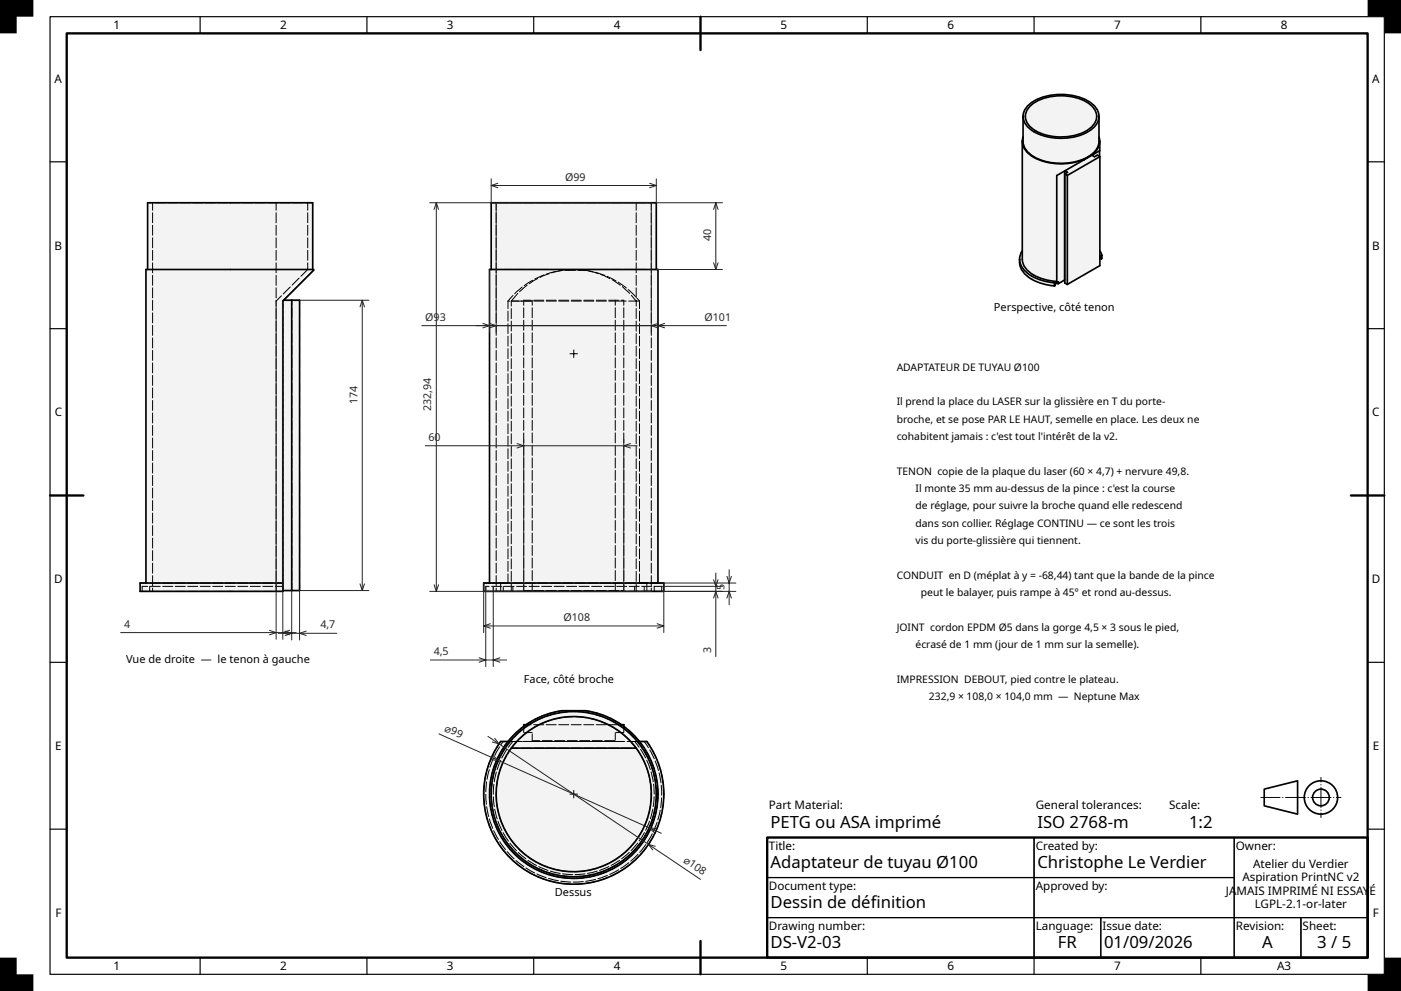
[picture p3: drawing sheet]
<svg xmlns="http://www.w3.org/2000/svg" width="420mm" height="297mm" viewBox="0 0 420 297" stroke-linecap="round" stroke-linejoin="round" font-family="sans-serif">
<path d="M20 10h390v277h-390zM210 5v10M15 148.5h10M405 148.5h10M230 251h180v36h-180zM210 282v10" fill="none" stroke="#000" stroke-width=".7"/>
<g fill="none" stroke="#000" stroke-width=".35">
<path d="M15 5h400v287h-400zM60 5v5M110 5v5M160 5v5M260 5v5M310 5v5M360 5v5M15 48.5h5M410 48.5h5M15 98.5h5M410 98.5h5M15 198.5h5"/>
<path d="M410 198.5h5M15 248.5h5M230 251h80v12h-80zM310 251h60v12h-60zM370 251h40v24h-40zM410 248.5h5M230 275h80v12h-80zM230 263h80v12h-80zM310 275h20v12h-20zM310 263h60v12h-60zM330 275h40v12h-40zM370 275h20v12h-20z"/>
<path d="M390 275h20v12h-20zM60 287v5M110 287v5M160 287v5M260 287v5M310 287v5M360 287v5"/>
</g>
<path d="M0 0h10v5h-5v5h-5zM410 0h10v10h-5v-5h-5zM0 287h5v5h5v5h-10zM410 292h5v-5h5v10h-10z" fill="#000"/>
<g fill="none" stroke="#000" stroke-width=".5">
<path d="M379 236.5l10-2.5v10l-10-2.5z"/>
<circle cx="396" cy="239" r="5"/>
<circle cx="396" cy="239" r="2.5"/>
</g>
<path d="M378 239h24" fill="none" stroke="#000" stroke-width=".3" stroke-dasharray="6 .7 .1 .7" stroke-dashoffset=".2"/>
<path d="M396 245v-12" fill="none" stroke="#000" stroke-width=".3" stroke-dasharray="6 .7 .1 .7" stroke-dashoffset="4.6"/>
<g fill="#f1f3f5">
<path d="M44.3 60.8h49.4v20h.3v.2l-9 9h4.8v87h-5v.2h-42.8v-2.5h1.8v-93.9h.5z" fill-rule="evenodd"/>
<path d="M43.8 80.8h50.2v.2l-9.2 9.2v84.5h-41z" fill-rule="evenodd"/>
<path d="M44.3 60.8h49.4v20h-49.4z" fill-rule="evenodd"/>
<path d="M84.8 90.2l.2-.2h2.5v87h-2.7z" fill-rule="evenodd"/>
<path d="M87.5 90h2.3v87h-2.3z" fill-rule="evenodd"/>
<path d="M42 174.7h42.8v2.5h-42.8z" fill-rule="evenodd"/>
</g>
<path d="M44.3 80.8v-20h49.4v20M85 90h4.8v87h-5M87.5 90v87M43.8 174.7v-93.9h50.2v.2l-9.2 9.2v87h-42.8v-2.5h42.8" fill="none" stroke="#000" stroke-width=".5"/>
<g fill="none" stroke="#000" stroke-width=".3" stroke-dasharray="3 .7" stroke-dashoffset=".7">
<path d="M45.7 60.8v116.4M82.8 60.8v29.4M92.2 60.8v20M93.7 60.8h-49.4M82.8 90.2l9.4-9.4M84.8 90.2l9.2-9.2M84.8 90.2v84.5M85 90h2.5M87.5 90h2.3M94 80.8v.2M94 80.8h-50.2M42.6 175.7v1.5"/>
<path d="M44.9 175.7v1.5M82.8 177.2v-87M84.8 177.2h-42.8M84.8 174.7h-42.8M84.8 177.2v-1.5M84.8 175.7h-42.2M84.8 177h2.7M84.8 174.7v2.3M84.8 177v.2M84.8 177v-1.3M84.8 175.7v-85.5M84.8 177.2v-.2"/>
<path d="M87.5 177v-87M87.5 177h2.3M89.8 177v-87"/>
</g>
<g fill="none" stroke="#212529" stroke-width=".3">
<path d="M82.8 90.2v101.4M84.8 90.2v101.4M89.8 90h20.8M107.9 92l.7-2 .7 2M108.6 90v87M87.5 177v14.8M107.9 175l.7 2 .7-2M110.6 177h-20.8v14.8M36.2 189.6h52.6M80.8 188.9l2 .7-2 .7M83.5 189.8h17.5M85.5 189.1l2 .7-2 .7"/>
<path d="M86.8 188.9l-2 .7 2 .7M91.8 189.1l-2 .7 2 .7"/>
</g>
<g fill="#f1f3f5">
<path d="M147.3 60.8h49.4v20h.5v93.9h1.8v2.5h-54v-2.5h1.7v-93.9h.6z" fill-rule="evenodd"/>
<path d="M146.7 80.8h50.5v93.9h-50.5z" fill-rule="evenodd"/>
<path d="M147.3 60.8h49.4v20h-49.4z" fill-rule="evenodd"/>
<path d="M145 174.7h54v2.5h-54z" fill-rule="evenodd"/>
</g>
<path d="M147.3 80.8v-20h49.4v20M145 174.7h54v2.5h-54zM146.7 174.7v-93.9h50.5v93.9" fill="none" stroke="#000" stroke-width=".5"/>
<g fill="none" stroke="#000" stroke-width=".3" stroke-dasharray="3 .7" stroke-dashoffset=".7">
<path d="M148.7 60.8v116.4M190.7 60.8v29.4M195.3 60.8v116.4M196.7 60.8h-49.4M147.3 80.8h-.6M147.3 80.8h28.2M152.3 90.2v84.5M152.3 90.2a25.2 25.2 0 0 1 16.2-9.2M153.3 90.2h31.2M157 90h30M159.6 90.2h-7.3M168.5 80.8v.2"/>
<path d="M168.5 80.8h-21.2M175.5 81h-7M175.5 81a25.3 25.3 0 0 1 16.2 9.2M175.5 80.8v.2M175.5 80.8h-7M190.7 90.2a23.2 23.2 0 0 0-37.4 0M190.7 90.2h-6.2M191.7 90.2v84.5M191.7 90.2h-1M196.7 80.8h-28.2M196.7 80.8h-21.2M197.2 80.8h-.5"/>
<path d="M145.6 177.2h-.6M145.6 175.7v1.5M146.7 174.7h5.6M146.7 174.7h-1.7M147.9 177.2h48.2M147.9 175.7v1.5M150.1 174.7v2.5M150.1 177.2h-4.5M150.1 174.7h-3.4M150.9 177.2v-1.5M153.3 177.2v-87M153.8 177.2v-1.5"/>
<path d="M157 177h30M157 177v-87M159.6 177v-87M184.5 177v-87M187 177v-87M190.2 177.2v-1.5M190.7 177.2v-87M191.7 174.7h2.2M193.1 177.2v-1.5M193.1 177.2h.8M193.9 174.7v2.5M193.9 174.7h-2.2"/>
<path d="M196.1 175.7v1.5M197.2 174.7h-47.1M197.2 174.7h-3.3M198.4 175.7h-52.8M198.4 177.2h-4.5M198.4 177.2h-48.3M198.4 175.7v1.5M199 177.2h-.6M199 174.7h-1.8"/>
</g>
<path d="M172 104.9v2.2zM170.9 106h2.2z" fill-rule="evenodd" fill="#fff" stroke="#000" stroke-width=".3"/>
<g fill="none" stroke="#212529" stroke-width=".3">
<path d="M147.3 55.6h49.4M147.3 53.6v7.2M149.2 54.9l-1.9 .7 1.9 .7M194.7 54.9l2 .7-2 .7M196.7 53.6v7.2h19.9M128.8 60.8h66.5v38.8M130.1 62.8l.7-2 .7 2M130.8 60.8v116.4M148.7 60.8v38.8M213.9 62.8l.7-2 .7 2M213.9 78.8l.7 2 .7-2M214.6 60.8v20"/>
<path d="M126.4 97.6h91.4M144.8 96.9l1.9 .7-1.9 .7M146.7 96.9l2 .7-2 .7M146.7 80.8v18.8M196.7 80.8h19.9M197.2 96.9l-1.9 .7 1.9 .7M197.2 80.8v18.8M199.3 96.9l-2.1 .7 2.1 .7M127.5 133.6h63.5M155 132.9l2 .7-2 .7M157 131.6v45.4M187 131.6v45.4"/>
<path d="M189 132.9l-2 .7 2 .7M128.8 177.2h66.5M130.1 175.2l.7 2 .7-2M145 174.7v14.9M145.6 175.7v24.1M147.9 175.7v24.1M198.4 177.2h22.2M198.4 175.7h18.2M213.9 179.2l.7-2 .7 2M213.9 173.7l.7 2 .7-2M214.6 171.7v25.1M217.9 179.2l.7-2 .7 2"/>
<path d="M217.9 172.7l.7 2 .7-2M218.6 170.7v10.5M220.6 174.7h-21.6v14.9M129 197.8h22.9M143.6 197.1l2 .7-2 .7M145 187.6h54M147 186.9l-2 .7 2 .7M149.9 197.1l-2 .7 2 .7M197 186.9l2 .7-2 .7"/>
</g>
<g fill="#f1f3f5">
<path d="M150.1 222.2h2.2l2.2-2.4 2.5-2.1v-.5h.7a25.2 25.2 0 0 1 10.8-4.2h7a25.2 25.2 0 0 1 10.8 4.2h.7v.5l2.5 2.1 2.2 2.4h2.2a27 27 0 0 1-21.9 42.8 27 27 0 0 1-21.9-42.8z" fill-rule="evenodd"/>
<path d="M153.3 224.2h37.4a23.3 23.3 0 0 1-3.1 31 23.3 23.3 0 0 1-31.2 0 23.3 23.3 0 0 1-3.1-31z" fill-rule="evenodd"/>
<path d="M155.2 222a23.2 23.2 0 0 1 35.5 2.2h-37.4z" fill-rule="evenodd"/>
<path d="M150.1 222.2h2.2a25.3 25.3 0 0 0 2.5 34.3 25.3 25.3 0 0 0 34.4 0 25.3 25.3 0 0 0 2.5-34.3h2.2a27 27 0 0 1-21.9 42.8 27 27 0 0 1-21.9-42.8z" fill-rule="evenodd"/>
<path d="M186.3 217.2h.7v.5z" fill-rule="evenodd"/>
<path d="M157 217.2h.7l-.7 .5z" fill-rule="evenodd"/>
<circle cx="172" cy="238" r="25.3"/>
<circle cx="172" cy="238" r="24.8"/>
<circle cx="172" cy="238" r="23.3"/>
</g>
<g fill="none" stroke="#000" stroke-width=".5">
<path d="M157.7 217.2h-.7v.5M186.3 217.2h.7v.5M152.3 222.2h-2.2a27 27 0 0 0 21.9 42.8 27 27 0 0 0 21.9-42.8h-2.2M153.3 224.2h37.4"/>
<circle cx="172" cy="238" r="24.8"/>
<circle cx="172" cy="238" r="25.3"/>
<circle cx="172" cy="238" r="23.3"/>
</g>
<g fill="none" stroke="#000" stroke-width=".3" stroke-dasharray="3 .7" stroke-dashoffset=".7">
<path d="M157 217.2h30M157 219.5v-2.3M159.6 219.5h-2.6M175.5 213h-7M175.5 213a25.3 25.3 0 0 1 16.2 9.2M184.5 219.5v2.7M187 217.2v2.3M187 219.5h-2.5M150.1 222.2h.8M150.1 222.2a27 27 0 0 0 13.6 41.5 27 27 0 0 0 35.3-25.7M150.9 222.2h1.4M152.3 222.2a25.3 25.3 0 0 1 16.2-9.2"/>
<path d="M153.3 224.2h37.4M153.8 222.2a24.1 24.1 0 0 0 1.6 33.3 24.1 24.1 0 0 0 33.2 0 24.1 24.1 0 0 0 1.6-33.3M153.8 222.2h30.7M153.8 222.2h-1.5M159.6 222.2h24.9M159.6 222h24.9M159.6 222.2v-2.7M159.6 222.2h-5.8M190.2 222.2h2.9M190.2 222.2h-5.7M190.7 224.2a23.2 23.2 0 0 1-3.1 31 23.2 23.2 0 0 1-31.2 0 23.2 23.2 0 0 1-3.1-31M190.7 224.2a23.2 23.2 0 0 0-37.4 0"/>
<path d="M191.7 222.2a25.2 25.2 0 0 1 5.5 15.8M191.7 222.2h-1.5M193.1 222.2h.8M193.1 222.2a26.4 26.4 0 0 1-3.4 35.3 26.4 26.4 0 0 1-35.4 0 26.4 26.4 0 0 1-3.4-35.3M197.2 238a25.2 25.2 0 0 1-33.6 23.8 25.2 25.2 0 0 1-11.3-39.6M199 238a27 27 0 0 0-5.1-15.8"/>
<circle cx="172" cy="238" r="24.8"/>
</g>
<path d="M172 236.9v2.2zM170.9 238h2.2z" fill-rule="evenodd" fill="#fff" stroke="#000" stroke-width=".3"/>
<path d="M131.6 219.9l66.6 29.8M146.3 220.7l63.7 42.8M147.8 226.5l1.6 1.4-2.1-.2M148.3 221.3l1.3 1.6-2-.5M196.4 253.6l-2-.5 1.3 1.6M196.7 248.3l-2.1-.2 1.6 1.4" fill="none" stroke="#212529" stroke-width=".3"/>
<g fill="#f1f3f5">
<path d="M308.3 31.6a16.7 16.7 0 0 1 16.7-1.9 6.5 6.5 0 0 1 4.5 5.2l.2 12v28.3l.4 .7a1.61 1.61 0 0 1 0 1.7l-.2-.5-.2 .2v2.3l-9.7 5.6-.8-.4v-.9l-1.9 1.1h-.9l-.1 .6a12.8 12.8 0 0 1-9.7-4.2 5.9 5.9 0 0 1-.1-6.3v-32.7l.2-1.3v-6.2a4.7 4.7 0 0 1 1.6-3.3z" fill-rule="evenodd"/>
<path d="M306.5 42.4a6.2 6.2 0 0 0 4.4 5.2 18.7 18.7 0 0 0 14.2 .1l-8.3 4.9v31.7a13.2 13.2 0 0 1-9.4-4.1l-.7-1.2-.2-1.3z" fill-rule="evenodd"/>
<path d="M320 52.6l9.7-5.7v32.7l-9.7 5.6z" fill-rule="evenodd"/>
<path d="M308.3 31.6a16.7 16.7 0 0 1 16.7-1.9 6.5 6.5 0 0 1 4.5 5.2 6.4 6.4 0 0 1-4.7 5.3 17.2 17.2 0 0 1-16.2-1.7 4.4 4.4 0 0 1-.3-6.9z" fill-rule="evenodd"/>
<path d="M308.8 31.8a15.5 15.5 0 0 1 18.5 0 4.2 4.2 0 0 1-.7 6.8 15.9 15.9 0 0 1-17.4-.3 4.1 4.1 0 0 1-.4-6.5z" fill-rule="evenodd"/>
<path d="M306.7 34.9a6.7 6.7 0 0 0 5.3 5.5 17.2 17.2 0 0 0 15.5-1.9 5 5 0 0 0 2-3.6v7.5a6.4 6.4 0 0 1-4.7 5.3 17.2 17.2 0 0 1-16.2-1.7l-1.4-1.7-.4-1.3z" fill-rule="evenodd"/>
<path d="M316.8 52.6l2.4-1.4v32.7l-1.9 1.1v-.6l-.9 .6-.1 .6-.2 .1v-.9l.7-.5z" fill-rule="evenodd"/>
<path d="M319.2 52.1l.8 .5v32.6l-.8-.4z" fill-rule="evenodd"/>
<path d="M319.2 51.2l8.1-4.7 .8 .5 .9-.5 .7 .4-9.7 5.7-.8-.5 .8-.4z" fill-rule="evenodd"/>
<path d="M305.7 77.7a7 7 0 0 0 4.9 5.7l3 1 2.5 .4v.9a13.8 13.8 0 0 1-9.5-4.3 5.1 5.1 0 0 1-.9-3.7z" fill-rule="evenodd"/>
<path d="M306.5 75.1a6.8 6.8 0 0 0 .9 5.1 12.8 12.8 0 0 0 9.4 4.1l-.7 .5a13.8 13.8 0 0 1-9.5-4.4 4.4 4.4 0 0 1-.1-5.3z" fill-rule="evenodd"/>
<path d="M306.7 41.1a6.1 6.1 0 0 0 4.3 6.4 17.3 17.3 0 0 0 16.5-1.5 5.2 5.2 0 0 0 2-4.9 4.6 4.6 0 0 1-2.1 5.3 17.2 17.2 0 0 1-19-.3 4.5 4.5 0 0 1-1.7-5z" fill-rule="evenodd"/>
<path d="M327.3 46.5l2.3-1.3v1.7l-.6-.4-.9 .5z" fill-rule="evenodd"/>
<path d="M319.2 51.2l.8 .5-.8 .4v31.8z" fill-rule="evenodd"/>
<path d="M329.7 42.4v2.8l-2.3 1.3a5.7 5.7 0 0 0 2.3-4.1z" fill-rule="evenodd"/>
<path d="M329.7 75.2l.6 1.3-.6 .4z" fill-rule="evenodd"/>
<path d="M329.7 76.9l.6-.4v1l-.2 .1v-.5l-.4 .2z" fill-rule="evenodd"/>
<path d="M316.4 85l.9-.6v.6z" fill-rule="evenodd"/>
<path d="M325.1 47.7l2.3-1.3z" fill-rule="evenodd"/>
<path d="M329.9 77.1h.2v.5z" fill-rule="evenodd"/>
</g>
<g fill="none" stroke="#000" stroke-width=".5">
<path d="M306.7 34.9v7.5a6.7 6.7 0 0 0 5.3 5.5 17.2 17.2 0 0 0 15.5-1.9 5 5 0 0 0 2-3.6v-7.5M306.7 34.9a6.7 6.7 0 0 0 5.3 5.5 17.2 17.2 0 0 0 15.5-1.9 5 5 0 0 0 2-3.6M306.7 34.9a7 7 0 0 1 5.6-5.7 16.6 16.6 0 0 1 15.6 2.4 4.7 4.7 0 0 1 1.6 3.3M308.8 31.8a15.5 15.5 0 0 1 18.5 0 4.2 4.2 0 0 1-.7 6.8 15.9 15.9 0 0 1-17.4-.3 4.1 4.1 0 0 1-.4-6.5zM306.5 42.4v35.3a6.6 6.6 0 0 0 4.7 5.4l3.1 .9 2.5 .3M306.5 42.4a6.2 6.2 0 0 0 4.4 5.2 18.7 18.7 0 0 0 14.2 .1M306.7 41.1l-.2 1.3M319.2 51.2v33.6l.8 .4M319.2 51.2l.8 .5-.8 .4 .8 .5M320 52.6v32.6M325.1 47.7v.1M327.3 46.5l.8 .5 .9-.5 .7 .4"/>
<path d="M327.4 46.5l-10.6 6.1v31.7M327.4 46.4v.1M327.4 46.4l-2.3 1.3M329.5 41.1l.2 1.3M329.6 45.2v1.7M329.7 42.4l-.4 1.8-.8 1.2-1.1 1M329.7 42.4v2.8l-2.3 1.3M329.7 46.9v32.7l-9.7 5.6M329.7 46.9l-9.7 5.7M305.7 77.7a6.4 6.4 0 0 0 4.2 6.3 17.5 17.5 0 0 0 6.2 1.7M305.7 77.7a7 7 0 0 0 4.9 5.7l3 1 2.5 .4M306.5 75.1l-.5 1-.3 1.6"/>
<path d="M329.7 75.2l.6 1.3M329.7 77.3l.4-.2v.5M329.9 77.1l.2 .5M330.3 76.5v1l-.2 .1M330.3 76.5l-.6 .4M316.1 84.8v.9M316.4 85h.9M316.8 84.3l-.7 .5M317.3 85v-.6l-1 .6v.6l-.2 .1M319.2 83.8l-1.9 1.2"/>
</g>
<g font-size="5">
<text x="231" y="248.2">PETG ou ASA imprimé</text>
<text x="311" y="248.2">ISO 2768-m</text>
<text x="356.5" y="248.2">1:2</text>
<text x="231" y="260.2">Adaptateur de tuyau Ø100</text>
<text x="311" y="260.2">Christophe Le Verdier</text>
<text x="231" y="272.2">Dessin de définition</text>
<text x="231" y="284.2">DS-V2-03</text>
<text x="317.1" y="284.2">FR</text>
<text x="331" y="284.2">01/09/2026</text>
<text x="378.4" y="284.2">A</text>
<text x="394.9" y="284.2">3 / 5</text>
</g>
<g font-size="3.5">
<text x="34" y="8.8">1</text>
<text x="84" y="8.8">2</text>
<text x="134" y="8.8">3</text>
<text x="184" y="8.8">4</text>
<text x="234" y="8.8">5</text>
<text x="284" y="8.8">6</text>
<text x="334" y="8.8">7</text>
<text x="384" y="8.8">8</text>
<text x="16.4" y="24.8">A</text>
<text x="411.4" y="24.8">A</text>
<text x="16.4" y="74.8">B</text>
<text x="411.4" y="74.8">B</text>
<text x="16.4" y="124.8">C</text>
<text x="411.4" y="124.8">C</text>
<text x="16.2" y="174.8">D</text>
<text x="411.2" y="174.8">D</text>
<text x="16.5" y="224.8">E</text>
<text x="411.5" y="224.8">E</text>
<text x="230.5" y="242.6">Part Material:</text>
<text x="310.5" y="242.6">General tolerances:</text>
<text x="350.5" y="242.6">Scale:</text>
<text x="230.5" y="254.6">Title:</text>
<text x="310.5" y="254.6">Created by:</text>
<text x="370.5" y="254.6">Owner:</text>
<text x="375.7" y="260.1">Atelier du Verdier</text>
<text x="230.5" y="266.6">Document type:</text>
<text x="310.5" y="266.6">Approved by:</text>
<text x="367.5" y="268.1">JAMAIS IMPRIMÉ NI ESSAYÉ</text>
<text x="372.4" y="264.1">Aspiration PrintNC v2</text>
<text x="16.6" y="274.8">F</text>
<text x="376.2" y="272.1">LGPL-2.1-or-later</text>
<text x="411.6" y="274.8">F</text>
<text x="230.5" y="278.6">Drawing number:</text>
<text x="310.5" y="278.6">Language:</text>
<text x="330.5" y="278.6">Issue date:</text>
<text x="370.5" y="278.6">Revision:</text>
<text x="390.5" y="278.6">Sheet:</text>
<text x="34" y="290.8">1</text>
<text x="84" y="290.8">2</text>
<text x="134" y="290.8">3</text>
<text x="184" y="290.8">4</text>
<text x="234" y="290.8">5</text>
<text x="284" y="290.8">6</text>
<text x="334" y="290.8">7</text>
<text x="382.9" y="290.8">A3</text>
</g>
<g font-size="3.3">
<text x="298" y="93.3">Perspective, côté tenon</text>
<text x="37.8" y="198.6">Vue de droite — le tenon à gauche</text>
<text x="157" y="204.6">Face, côté broche</text>
<text x="166.3" y="268.6">Dessus</text>
</g>
<g font-size="3.2" fill="#212529">
<text x="169.4" y="54.2">Ø99</text>
<text x="213.2" y="72.3" transform="rotate(-90 213.2 72.3)">40</text>
<text x="127.5" y="96.2">Ø93</text>
<text x="211.2" y="96.2">Ø101</text>
<text x="107.2" y="121.1" transform="rotate(-90 107.2 121.1)">174</text>
<text x="129.2" y="123.3" transform="rotate(-90 129.2 123.3)">232,94</text>
<text x="128.5" y="132.2">60</text>
<text x="217.2" y="176.8" transform="rotate(-90 217.2 176.8)">5</text>
<text x="37.2" y="188.2">4</text>
<text x="96" y="188.2">4,7</text>
<text x="168.9" y="186.2">Ø108</text>
<text x="130" y="196.2">4,5</text>
<text x="213.2" y="195.8" transform="rotate(-90 213.2 195.8)">3</text>
<text x="133.1" y="219" transform="rotate(24 133.1 219)">⌀99</text>
<text x="204.7" y="258.2" transform="rotate(34 204.7 258.2)">⌀108</text>
</g>
<g font-size="3.1">
<text x="268.8" y="111.1">ADAPTATEUR DE TUYAU Ø100</text>
<text x="268.8" y="121.5">Il prend la place du LASER sur la glissière en T du porte-</text>
<text x="268.8" y="126.7">broche, et se pose PAR LE HAUT, semelle en place. Les deux ne</text>
<text x="268.8" y="131.9">cohabitent jamais : c'est tout l'intérêt de la v2.</text>
<text x="268.8" y="142.3">TENON copie de la plaque du laser (60 × 4,7) + nervure 49,8.</text>
<text x="274.5" y="147.5">Il monte 35 mm au-dessus de la pince : c'est la course</text>
<text x="274.5" y="152.7">de réglage, pour suivre la broche quand elle redescend</text>
<text x="274.5" y="157.9">dans son collier. Réglage CONTINU — ce sont les trois</text>
<text x="274.5" y="163.1">vis du porte-glissière qui tiennent.</text>
<text x="268.8" y="173.5">CONDUIT en D (méplat à y = -68,44) tant que la bande de la pince</text>
<text x="276.1" y="178.7">peut le balayer, puis rampe à 45° et rond au-dessus.</text>
<text x="268.8" y="189.1">JOINT cordon EPDM Ø5 dans la gorge 4,5 × 3 sous le pied,</text>
<text x="274.5" y="194.3">écrasé de 1 mm (jour de 1 mm sur la semelle).</text>
<text x="268.8" y="204.7">IMPRESSION DEBOUT, pied contre le plateau.</text>
<text x="278.5" y="209.9">232,9 × 108,0 × 104,0 mm — Neptune Max</text>
</g>
</svg>
